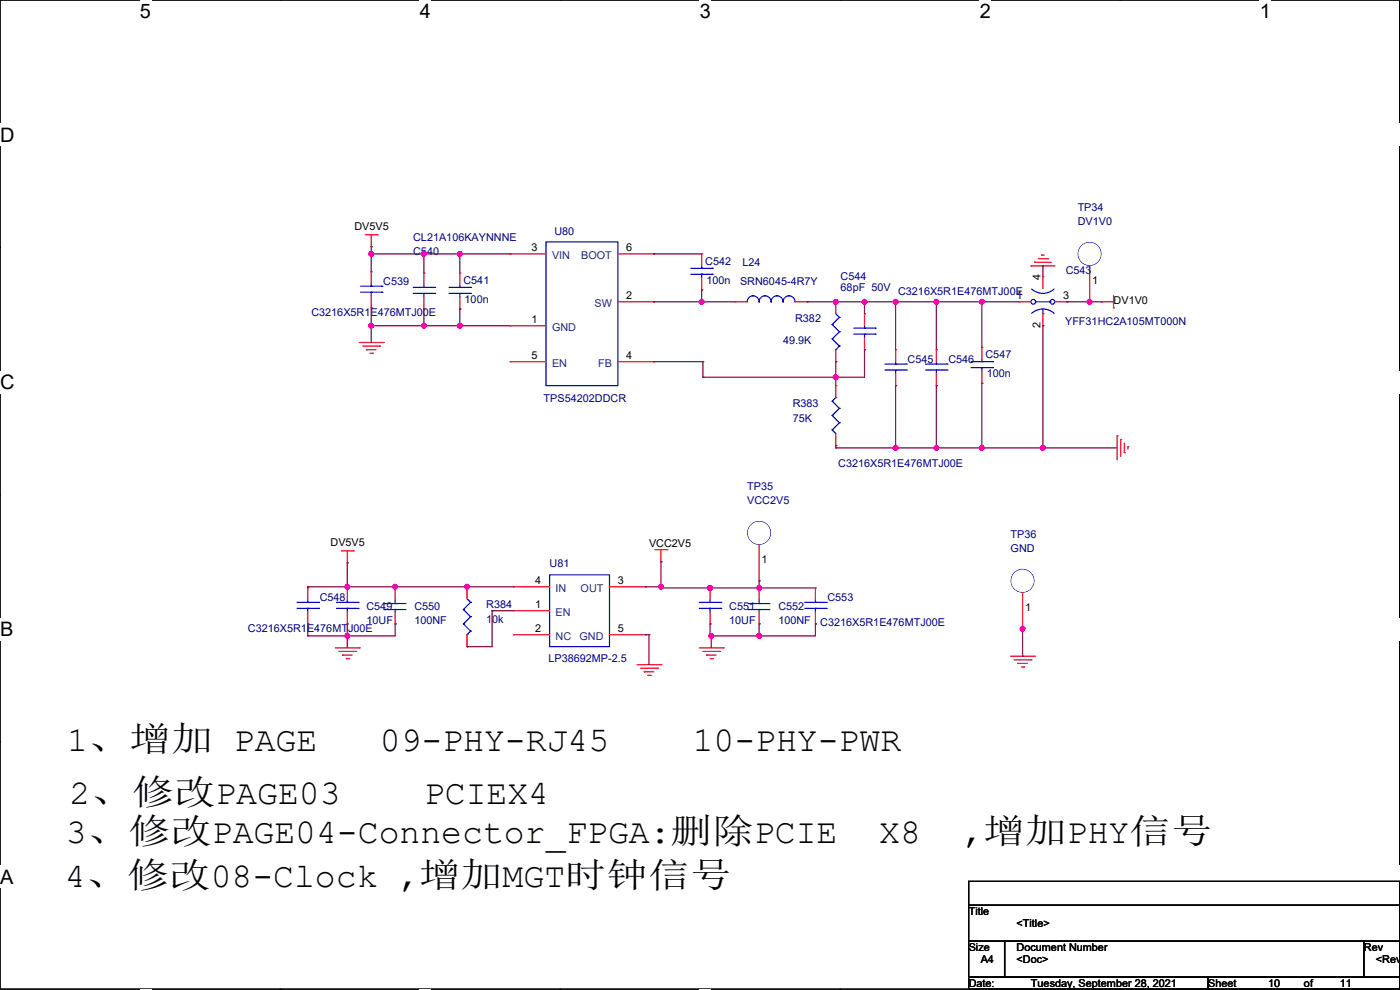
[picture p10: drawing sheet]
<svg xmlns="http://www.w3.org/2000/svg" width="297mm" height="210mm" viewBox="0 0 297 210" stroke-linecap="round" stroke-linejoin="round" font-family="sans-serif">
<path d="M0 0h296.9v209.8h-296.9z" fill="none" stroke="#000" stroke-width=".25"/>
<g fill="#fff">
<path d="M29.7 0h2.3v4.7h-2.3z"/>
<path d="M29.7 209.8h2.3v.2h-2.3z"/>
</g>
<path d="M59.4 0h.1M59.4 209.8h.1" fill="none" stroke="#000" stroke-width=".25"/>
<g fill="#fff">
<path d="M89.1 0h2.3v4.7h-2.3z"/>
<path d="M89.1 209.8h2.3v.2h-2.3z"/>
</g>
<path d="M118.8 0h.1M118.8 209.8h.1" fill="none" stroke="#000" stroke-width=".25"/>
<g fill="#fff">
<path d="M148.5 0h2.3v4.7h-2.3z"/>
<path d="M148.5 209.8h2.3v.2h-2.3z"/>
</g>
<path d="M178.2 0h.1M178.2 209.8h.1" fill="none" stroke="#000" stroke-width=".25"/>
<g fill="#fff">
<path d="M207.8 0h2.4v4.7h-2.4z"/>
<path d="M207.8 209.8h2.4v.2h-2.4z"/>
</g>
<path d="M237.5 0h.1M237.5 209.8h.1" fill="none" stroke="#000" stroke-width=".25"/>
<g fill="#fff">
<path d="M267.2 0h2.4v4.7h-2.4z"/>
<path d="M267.2 209.8h2.4v.2h-2.4z"/>
<path d="M0 26.2h3.1v4.8h-3.1z"/>
<path d="M296.9 26.2l.1 4.8z"/>
<path d="M0 78.7h3.1v4.7h-3.1z"/>
<path d="M296.9 78.7l.1 4.7z"/>
</g>
<path d="M0 52.5h.1M296.9 52.5h.1" fill="none" stroke="#000" stroke-width=".25"/>
<g fill="#fff">
<path d="M0 131.1h2.8v4.8h-2.8z"/>
<path d="M296.9 131.1l.1 4.8z"/>
</g>
<path d="M0 104.9h.1M296.9 104.9h.1" fill="none" stroke="#000" stroke-width=".25"/>
<g fill="#fff">
<path d="M0 183.6h2.8v4.7h-2.8z"/>
<path d="M296.9 183.6l.1 4.7z"/>
</g>
<path d="M0 157.4h.1M296.9 157.4h.1M205.5 187h91.4v5h-91.4zM205.5 192h91.4v7.7h-91.4zM205.5 199.7h7.6v7.6h-7.6zM213.1 199.7h76.2v7.6h-76.2zM289.3 199.7h7.6v7.6h-7.6zM205.5 207.3h50.8v2.5h-50.8zM256.3 207.3h40.6v2.5h-40.6z" fill="none" stroke="#000" stroke-width=".25"/>
<g fill="none" stroke="#f00" stroke-width=".25">
<path d="M77.5 49.8h2.5M78.8 52.3h.1M78.8 57.7h.1M78.8 49.8v2.5M78.8 57.7v2.5M80 49.8h.1M89.9 57.9h.1M89.9 57.9v2.6M97.5 57.9h.1M97.5 57.9v2.6M108.2 53.9h.1M108.2 53.9h7.6"/>
<path d="M131.1 53.9h7.6M138.7 53.9h.1M148.9 53.9h.1M148.9 53.9v2.5M148.9 58.9v2.6M218.7 56.4h.1M218.7 56.4h5.1M219.5 55.6h.1M219.5 55.6h3.5M220.2 54.9h2.1M221 54.1h.1M221 54.1h.5"/>
<path d="M221.2 58.7h.1M221.2 58.7v2.5M222.3 54.9h.1M231.2 56.4v7.6M76.2 72.7h5.1M77 73.4h3.5M77.7 74.2h.1M77.7 74.2h2.1M78.5 74.9h.5M78.8 65.3h.1M78.8 62.7v2.6M79 74.9h.1"/>
<path d="M80.5 73.4h.1M81.3 72.7h.1M89.9 65.5h.1M89.9 63v2.5M97.5 65.5h.1M97.5 63v2.5M108.2 69.1h.1M108.2 76.7h.1M108.2 69.1h7.6M108.2 76.7h7.6M131.1 64h7.6M131.1 76.7h7.6"/>
<path d="M138.7 64h.1M138.7 76.7h.1M148.9 61.5h.1M156 64h.1M156 64h2.5M168.7 64h2.5M171.2 64h.1M177.3 64h.1M177.3 76.7h.1M177.3 64v2.6M177.3 74.2v2.5M183.4 66.6h.1"/>
<path d="M183.4 74.2h.1M183.4 66.6v2.5M183.4 71.6v2.6M190 74.2h.1M190 74.2v2.5M190 79.3v2.5M198.6 74.2h.1M198.6 74.2v2.5M198.6 79.3v2.5M208.3 73.7h.1M208.3 73.7v2.5M208.3 78.8v2.5"/>
<path d="M216.2 64h.1M216.2 64h2.5M221.2 69.1h.1M221.2 66.6v2.5M223.8 64h2.5M226.3 64h.1M231.2 64h.1M233.7 64h.1M233.7 64h2.5M236.2 65.3h.1M236.2 62.7v2.6M177.3 94.5h.1"/>
<path d="M177.3 81.8h.1M177.3 81.8v2.5M177.3 92v2.5M190 81.8h.1M198.6 81.8h.1M208.3 81.3h.1M237 92.5h.1M237 92.5v5M237.8 93.2h.1M237.8 93.2v3.6M238.5 96h.1M238.5 94v2"/>
<path d="M239.3 94.8h.1M239.3 94.8v.5M72.4 116.9h2.5M73.7 119.4h.1M73.7 116.9v2.5M74.9 116.9h.1M138.9 116.6h2.6M140.2 119.1h.1M140.2 116.6v2.5M141.5 116.6h.1M161 115.6v7.6M65.3 124.7h.1"/>
<path d="M65.3 132.3h.1M65.3 124.7v2.6M65.3 129.8v2.5M71.1 137.4h5.1M71.9 138.2h3.5M72.7 138.9h.1M72.7 138.9h2M73.4 139.7h.5M73.7 124.7h.1M73.7 132.3h.1M73.7 124.7v2.6M73.7 129.8v2.5"/>
<path d="M73.9 139.7h.1M75.4 138.2h.1M76.2 137.4h.1M83.8 132.3h.1M83.8 124.7h.1M83.8 124.7v2.6M83.8 129.8v2.5M99.1 124.5h.1M99.1 137.2h.1M99.1 124.5v2.5M99.1 134.6v2.6M109 129.6h.1"/>
<path d="M109 124.5h.1M109 134.6h.1M109 129.6h7.6M109 134.6h7.6M109 124.5h7.6M129.3 134.6h7.6M129.3 124.5h7.6M136.9 134.6h.1M136.9 124.5h.1M148.3 137.4h5.1M149.1 138.2h3.6M149.9 138.9h.1"/>
<path d="M149.9 138.9h2M150.6 124.7h.1M150.6 132.3h.1M150.6 139.7h.5M150.6 124.7v2.6M150.6 129.8v2.5M151.1 139.7h.1M152.7 138.2h.1M153.4 137.4h.1M161 123.2h.1M161 132.3h.1M161 124.7h.1"/>
<path d="M161 124.7v2.6M161 129.8v2.5M173 124.7h.1M173 132.3h.1M173 124.7v2.6M173 129.8v2.5M214.4 139.2h5.1M215.1 140h3.6M216.9 133.4h.1M216.9 125.7v7.7M218.7 140h.1M219.5 139.2h.1"/>
<path d="M135.1 141h5.1M135.9 141.7h3.6M136.7 142.5h.1M136.7 142.5h2M137.4 143.3h.5M137.9 143.3h.1M139.5 141.7h.1M140.2 141h.1M215.9 140.7h.1M215.9 140.7h2M216.7 141.5h.5M217.2 141.5h.1"/>
</g>
<g fill="none" stroke="#00f" stroke-width=".25">
<path d="M115.8 51.3h15.3v30.5h-15.3zM146.6 58.2h4.5M146.6 56.9h4.5M148.9 56.9h.1M148.9 58.2h.1M148.9 56.4v.5M148.9 58.2v.7M151.1 58.2h.1M151.1 56.9h.1M76.5 62h4.5M76.5 60.7h4.5M78.8 60.7h.1"/>
<path d="M78.8 62h.1M78.8 60.2v.5M78.8 62v.7M81 62h.1M81 60.7h.1M87.6 62.2h4.6M87.6 61h4.6M89.9 61h.1M89.9 62.2h.1M89.9 60.5v.5M89.9 62.2v.8M92.2 62.2h.1"/>
<path d="M92.2 61h.1M95.3 62.2h4.5M95.3 61h4.5M97.5 61h.1M97.5 62.2h.1M97.5 60.5v.5M97.5 62.2v.8M99.8 62.2h.1M99.8 61h.1M158.5 64a1.27 1.27 0 0 1 1.3-1.3 1.26 1.26 0 0 1 1.2 1.3M161 64a1.27 1.27 0 0 1 1.3-1.3 1.26 1.26 0 0 1 1.3 1.3 1.27 1.27 0 0 1 1.3-1.3 1.26 1.26 0 0 1 1.2 1.3 1.27 1.27 0 0 1 1.3-1.3 1.26 1.26 0 0 1 1.3 1.3M176.5 68.8h.1"/>
<path d="M176.5 71.9h.1M176.5 68.8l1.6 1.6M176.5 71.9l1.6 1.5M177.3 74.2h.1M177.3 66.6l.8 .7M178.1 67.3h.1M178.1 70.4h.1M178.1 73.4h.1M178.1 67.3l-1.6 1.5M178.1 70.4l-1.6 1.5M178.1 73.4l-.8 .8M181.1 70.9h4.6"/>
<path d="M181.1 69.6h4.6M183.4 69.6h.1M183.4 70.9h.1M183.4 69.1v.5M183.4 70.9v.7M185.7 70.9h.1M185.7 69.6h.1M187.7 78.5h4.6M187.7 77.2h4.6M190 77.2h.1M190 78.5h.1M190 76.7v.5"/>
<path d="M190 78.5v.8M192.3 78.5h.1M192.3 77.2h.1M196.4 78.5h4.5M196.4 77.2h4.5M198.6 77.2h.1M198.6 78.5h.1M198.6 76.7v.5M198.6 78.5v.8M200.9 78.5h.1M200.9 77.2h.1M206 78h4.6"/>
<path d="M206 76.7h4.6M208.3 76.7h.1M208.3 78h.1M208.3 76.2v.5M208.3 78v.8M210.6 78h.1M210.6 76.7h.1M218.9 61.3a3.5 3.5 0 0 0 4.7 0M218.9 66.5a3.5 3.5 0 0 1 4.7 0M219.7 64h3.1M221.2 66.6h.1M221.2 65.5v1.1"/>
<path d="M222.8 64h.1M176.5 91.2h.1M176.5 88.1h.1M176.5 85.1h.1M176.5 91.2l.8 .8M176.5 88.1l1.6 1.6M176.5 85.1l1.6 1.5M177.3 84.3h.1M177.3 84.3l-.8 .8M178.1 89.7h.1M178.1 86.6h.1M178.1 89.7l-1.6 1.5"/>
<path d="M178.1 86.6l-1.6 1.5M63 129h4.6M63 127.8h4.6M65.3 127.8h.1M65.3 129h.1M65.3 127.3v.5M65.3 129v.8M67.6 129h.1M67.6 127.8h.1M71.4 129h4.6M71.4 127.8h4.6M73.7 127.8h.1"/>
<path d="M73.7 129h.1M73.7 127.3v.5M73.7 129v.8M76 129h.1M76 127.8h.1M81.5 128h.1M81.5 129.3h.1M81.5 128h4.6M81.5 129.3h4.6M83.8 129.3h.1M83.8 128h.1M83.8 127.3v.7"/>
<path d="M83.8 129.3v.5M98.3 129.3h.1M98.3 132.3h.1M98.3 129.3l1.5 1.5M98.3 132.3l1.5 1.6M99.1 134.6h.1M99.1 127l.7 .8M99.8 127.8h.1M99.8 130.8h.1M99.8 133.9h.1M99.8 127.8l-1.5 1.5M99.8 130.8l-1.5 1.5"/>
<path d="M99.8 133.9l-.7 .7M116.6 121.9h12.7v15.3h-12.7zM148.3 129h4.6M148.3 127.8h4.6M150.6 127.8h.1M150.6 129h.1M150.6 127.3v.5M150.6 129v.8M152.9 129h.1M152.9 127.8h.1M158.8 128h.1M158.8 129.3h.1"/>
<path d="M158.8 128h4.5M158.8 129.3h4.5M161 129.3h.1M161 128h.1M161 127.3v.7M161 129.3v.5M170.7 129h4.6M170.7 127.8h4.6M173 127.8h.1M173 129h.1M173 127.3v.5M173 129v.8"/>
<path d="M175.3 129h.1M175.3 127.8h.1"/>
<circle cx="231.1" cy="53.9" r="2.53"/>
<circle cx="219.2" cy="64" r=".5"/>
<circle cx="223.3" cy="64" r=".5"/>
<circle cx="161" cy="113" r="2.53"/>
<circle cx="216.9" cy="123.2" r="2.53"/>
</g>
<g fill="none" stroke="#800040" stroke-width=".25">
<path d="M78.8 53.9h.1M78.8 52.3h.1M78.8 52.3v5.4M78.8 53.9h29.4M89.9 53.9h.1M89.9 53.9v4M97.5 53.9h.1M97.5 53.9v4M138.7 53.9h.1M138.7 53.9h10.2M221.2 56.4h.1M221.2 56.4v2.3"/>
<path d="M78.8 65.3h.1M78.8 69.1h.1M78.8 69.1h29.4M78.8 65.3v7.4M89.9 65.5h.1M89.9 69.1h.1M89.9 65.5v3.6M97.5 65.5h.1M97.5 69.1h.1M97.5 65.5v3.6M138.7 64h.1M138.7 76.7h.1"/>
<path d="M138.7 64h17.3M138.7 76.7h10.4M148.9 61.5h.1M148.9 64h.1M148.9 61.5v2.5M149.1 76.7h.1M149.1 76.7v3.3M171.2 64h.1M171.2 64h45M177.3 76.7h.1M177.3 64h.1M177.3 76.7v5.1"/>
<path d="M183.4 74.2h.1M183.4 64h.1M183.4 64v2.6M183.4 74.2v5.8h-34.3M190 64h.1M190 64v10.2M198.6 64h.1M198.6 64v10.2M208.3 64h.1M208.3 64v9.7M221.2 69.1h.1M221.2 69.1v25.9"/>
<path d="M226.3 64h.1M226.3 64h7.4M231.2 64h.1M149.1 80h.1M177.3 80h.1M177.3 95h.1M177.3 94.5h.1M177.3 94.5v.5M177.3 95h59.7M190 81.8h.1M190 95h.1M190 81.8v13.2"/>
<path d="M198.6 81.8h.1M198.6 95h.1M198.6 81.8v13.2M208.3 81.3h.1M208.3 95h.1M208.3 81.3v13.7M221.2 95h.1M73.7 119.4h.1M73.7 119.4v5.3M140.2 119.1h.1M140.2 119.1v5.6M65.3 124.5h.1"/>
<path d="M65.3 134.9h.1M65.3 132.3h.1M65.3 124.5h43.7M65.3 124.5v.2M65.3 132.3v2.6M73.7 132.3h.1M73.7 134.9h.1M73.7 124.5h.1M73.7 132.3v5.1M83.8 124.5h.1M83.8 132.3h.1M83.8 132.3v2.6h-18.5"/>
<path d="M83.8 124.5v.2M99.1 124.5h.1M99.1 137.2h.1M99.1 124.5v.2M104.4 129.6h.1M104.4 129.6h4.6M104.4 129.6v7.6h-5.3M136.9 134.6h.1M136.9 124.5h.1M136.9 124.5h3.3M136.9 134.6h.8M137.7 134.6h.1"/>
<path d="M137.7 134.6v6.4M140.2 124.7h.1M140.2 124.5h.1M140.2 124.7h32.8M150.6 132.3h.1M150.6 134.9h.1M150.6 132.3v2.6M150.9 134.9h.1M150.9 134.9v2.5M161 132.3h.1M161 124.7h.1M161 134.9h.1"/>
<path d="M161 123.2h.1M161 123.2v1.5M161 132.3v2.6M173 132.3h.1M173 132.3v2.6h-22.4M216.9 133.4h.1M216.9 139.2h.1M216.9 133.1v6.1"/>
</g>
<g fill="#f0f" stroke="#f0f" stroke-width=".25">
<circle cx="97.5" cy="69.1" r=".5"/>
<circle cx="78.7" cy="53.9" r=".5"/>
<circle cx="148.8" cy="64" r=".5"/>
<circle cx="177.3" cy="80" r=".5"/>
<circle cx="177.3" cy="64" r=".5"/>
<circle cx="208.3" cy="95" r=".5"/>
<circle cx="198.6" cy="95" r=".5"/>
<circle cx="190" cy="95" r=".5"/>
<circle cx="190" cy="64" r=".5"/>
<circle cx="183.4" cy="64" r=".5"/>
<circle cx="89.9" cy="53.9" r=".5"/>
<circle cx="97.5" cy="53.9" r=".5"/>
<circle cx="89.9" cy="69.1" r=".5"/>
<circle cx="78.7" cy="69.1" r=".5"/>
<circle cx="198.6" cy="64" r=".5"/>
<circle cx="231.1" cy="64" r=".5"/>
<circle cx="208.3" cy="64" r=".5"/>
<circle cx="221.2" cy="95" r=".5"/>
<circle cx="140.2" cy="124.5" r=".5"/>
<circle cx="73.7" cy="134.9" r=".5"/>
<circle cx="150.9" cy="134.9" r=".5"/>
<circle cx="150.6" cy="124.7" r=".5"/>
<circle cx="161" cy="134.9" r=".5"/>
<circle cx="83.8" cy="124.5" r=".5"/>
<circle cx="73.7" cy="124.5" r=".5"/>
<circle cx="99.1" cy="124.5" r=".5"/>
<circle cx="161" cy="124.7" r=".5"/>
<circle cx="216.9" cy="133.4" r=".5"/>
</g>
<g font-size="7.4">
<text x="14.2" y="159.3">1、增加 PAGE</text>
<text x="80.6" y="159.3">09-PHY-RJ45</text>
<text x="146.9" y="159.3">10-PHY-PWR</text>
<text x="14.7" y="170.5">2、修改PAGE03</text>
<text x="90" y="170.5">PCIEX4</text>
<text x="14" y="178.9">3、修改PAGE04-Connector_FPGA:删除PCIE</text>
<text x="186.5" y="178.9">X8</text>
<text x="204.2" y="178.9">,增加PHY信号</text>
<text x="13.7" y="188.3">4、修改08-Clock ,增加MGT时钟信号</text>
</g>
<g font-size="4.2">
<text x="29.7" y="3.8">5</text>
<text x="89.1" y="3.8">4</text>
<text x="148.5" y="3.8">3</text>
<text x="207.8" y="3.8">2</text>
<text x="267.2" y="3.8">1</text>
<text x="0" y="30.1">D</text>
<text x="0" y="82.5">C</text>
<text x="0" y="135">B</text>
<text x="0" y="187.4">A</text>
<text x="296.9" y="187.4">A</text>
</g>
<g font-size="2.3" fill="#000080">
<text x="228.6" y="44.7">TP34</text>
<text x="228.6" y="47.8">DV1V0</text>
<text x="87.6" y="51.1">CL21A106KAYNNNE</text>
<text x="117.6" y="49.8">U80</text>
<text x="87.6" y="54.1">C540</text>
<text x="149.6" y="56.2">C542</text>
<text x="157.5" y="56.4">L24</text>
<text x="178.3" y="59.5">C544</text>
<text x="226.1" y="58.2">C543</text>
<text x="81.3" y="60.5">C539</text>
<text x="98.3" y="60.2">C541</text>
<text x="98.6" y="64.3">100n</text>
<text x="149.9" y="60.2">100n</text>
<text x="157" y="60.5">SRN6045-4R7Y</text>
<text x="178.3" y="61.8">68pF 50V</text>
<text x="190.5" y="62.5">C3216X5R1E476MTJ00E</text>
<text x="66.1" y="67.1">C3216X5R1E476MTJ00E</text>
<text x="168.7" y="68.4">R382</text>
<text x="226" y="68.9">YFF31HC2A105MT000N</text>
<text x="166.1" y="72.9">49.9K</text>
<text x="192.6" y="77">C545</text>
<text x="201.2" y="77">C546</text>
<text x="209.1" y="76">C547</text>
<text x="209.3" y="80">100n</text>
<text x="115.3" y="85.4">TPS54202DDCR</text>
<text x="168.2" y="86.4">R383</text>
<text x="168.2" y="89.4">75K</text>
<text x="177.8" y="99.1">C3216X5R1E476MTJ00E</text>
<text x="158.5" y="103.9">TP35</text>
<text x="158.5" y="107">VCC2V5</text>
<text x="214.4" y="114.1">TP36</text>
<text x="214.4" y="117.1">GND</text>
<text x="116.6" y="120.2">U81</text>
<text x="67.8" y="127.5">C548</text>
<text x="77.7" y="129.3">C549</text>
<text x="87.9" y="129.3">C550</text>
<text x="103.1" y="129.1">R384</text>
<text x="154.7" y="129.3">C551</text>
<text x="165.1" y="129.3">C552</text>
<text x="175.5" y="127.5">C553</text>
<text x="52.6" y="134.1">C3216X5R1E476MTJ00E</text>
<text x="77.7" y="132.4">10UF</text>
<text x="87.9" y="132.4">100NF</text>
<text x="103.1" y="132.1">10k</text>
<text x="154.7" y="132.4">10UF</text>
<text x="165.1" y="132.4">100NF</text>
<text x="174" y="132.9">C3216X5R1E476MTJ00E</text>
<text x="116.4" y="140.5">LP38692MP-2.5</text>
</g>
<g font-size="2.3">
<text x="75.2" y="48.8">DV5V5</text>
<text x="112.8" y="53.3">3</text>
<text x="132.9" y="53.3">6</text>
<text x="220.7" y="59.4" transform="rotate(-90 220.7 59.4)">4</text>
<text x="132.9" y="63.5">2</text>
<text x="215.7" y="63.5">1</text>
<text x="225.6" y="63.5">3</text>
<text x="231.7" y="60.2">1</text>
<text x="236.2" y="64.5">DV1V0</text>
<text x="112.8" y="68.6">1</text>
<text x="220.7" y="69.6" transform="rotate(-90 220.7 69.6)">2</text>
<text x="112.8" y="76.2">5</text>
<text x="132.9" y="76.2">4</text>
<text x="70.1" y="115.9">DV5V5</text>
<text x="137.7" y="116.1">VCC2V5</text>
<text x="161.6" y="119.4">1</text>
<text x="113.5" y="124">4</text>
<text x="131.1" y="124">3</text>
<text x="113.5" y="129">1</text>
<text x="217.5" y="129.6">1</text>
<text x="113.5" y="134.1">2</text>
<text x="131.1" y="134.1">5</text>
<text x="205.5" y="194.1">Title</text>
<text x="215.7" y="196.6">&lt;Title&gt;</text>
<text x="205.5" y="201.7">Size</text>
<text x="215.7" y="201.7">Document Number</text>
<text x="289.3" y="201.7">Rev</text>
<text x="205.5" y="209.3">Date:</text>
<text x="208.1" y="204.2">A4</text>
<text x="215.7" y="204.2">&lt;Doc&gt;</text>
<text x="218.7" y="209.3">Tuesday, September 28, 2021</text>
<text x="256.3" y="209.3">Sheet</text>
<text x="269" y="209.3">10</text>
<text x="276.6" y="209.3">of</text>
<text x="284.3" y="209.3">11</text>
<text x="291.9" y="204.2">&lt;RevC</text>
</g>
<g font-size="2.3" fill="#004080">
<text x="117.1" y="54.9">VIN</text>
<text x="123.3" y="54.9">BOOT</text>
<text x="126.1" y="65">SW</text>
<text x="117.1" y="70.1">GND</text>
<text x="117.1" y="77.7">EN</text>
<text x="126.9" y="77.7">FB</text>
<text x="117.9" y="125.5">IN</text>
<text x="123.2" y="125.5">OUT</text>
<text x="117.9" y="130.6">EN</text>
<text x="117.9" y="135.7">NC</text>
<text x="122.9" y="135.7">GND</text>
</g>
</svg>
